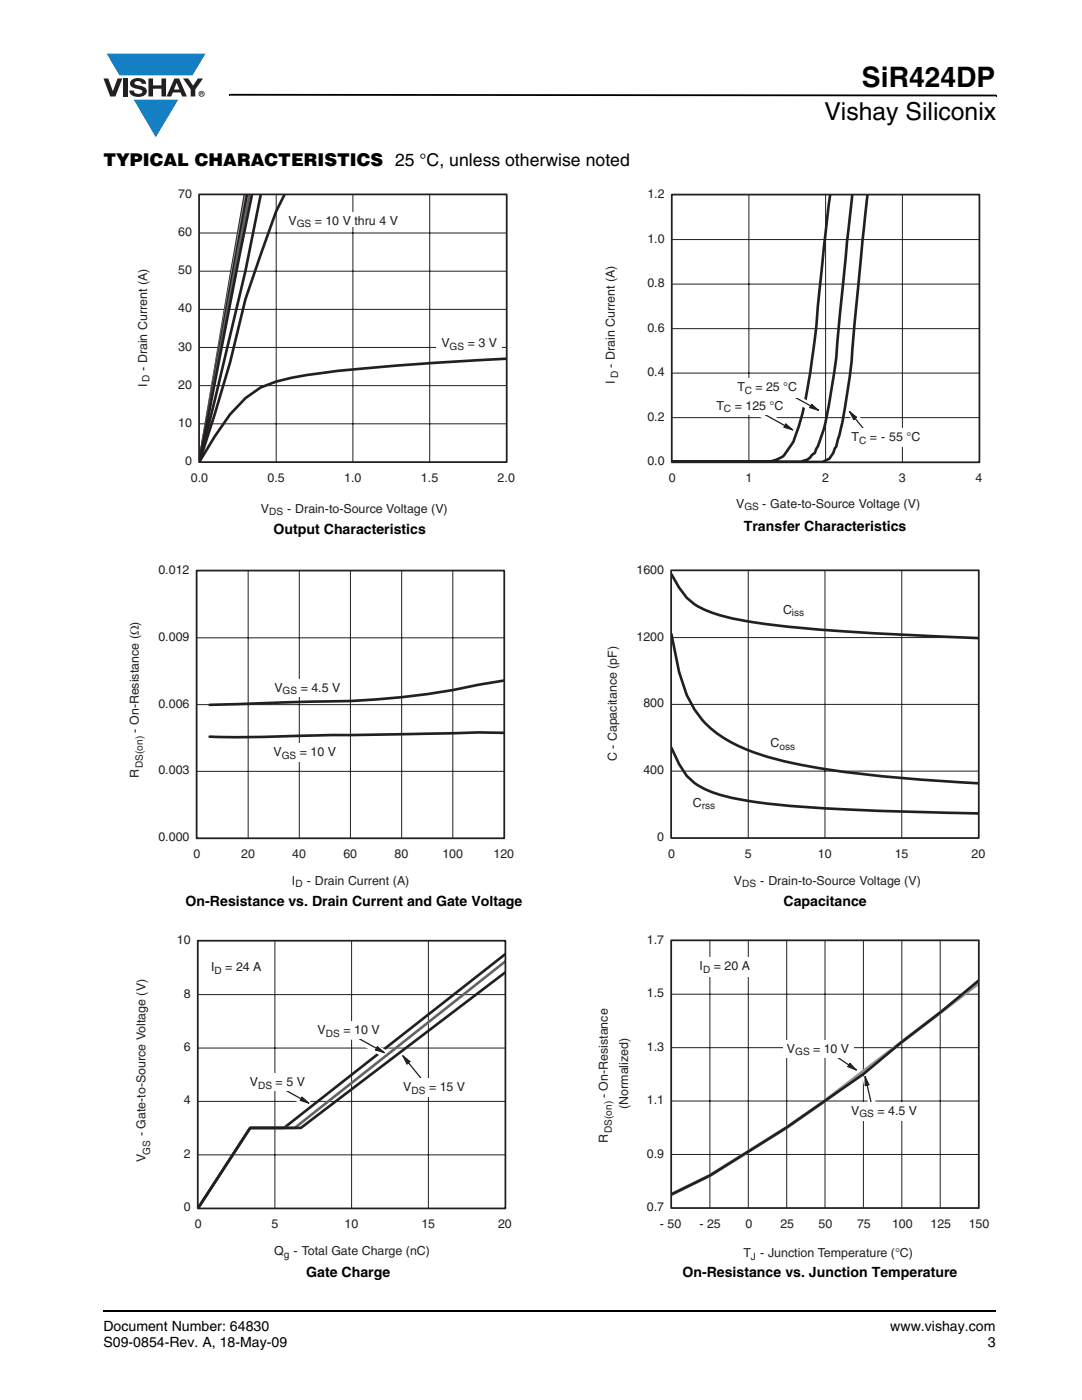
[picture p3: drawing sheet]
<svg xmlns="http://www.w3.org/2000/svg" width="216mm" height="279mm" viewBox="0 0 216 279" stroke-linecap="round" stroke-linejoin="round" font-family="sans-serif">
<path d="M20.5 261.5h.1v.4h-.1z" fill="#000"/>
<path d="M20.6 261.7h178.2" fill="none" stroke="#000" stroke-width=".36"/>
<path d="M20.6 10.7h20.4v16.7h-20.4z" fill="#fff"/>
<g fill="#147fc3">
<path d="M21.3 10.7h19.7l-2.6 4.4h-3.8h-10.8z"/>
<path d="M26.7 19.9h8.9l-4.5 7.5z"/>
</g>
<g fill="#231f20">
<path d="M20.6 15.7h1l.9 2.5 1-2.5h.9l-1.4 3.6h-1z"/>
<path d="M24.6 15.7h.9v3.6h-.9z"/>
<path d="M26.3 16a2.1 2.1 0 0 1 2.8 .3l.1 .4h-.9a.79 .79 0 0 0-.7-.5 .79 .79 0 0 0-.8 .4l.3 .3 1 .2a1.08 1.08 0 0 1 1.2 1.1 1.08 1.08 0 0 1-1.1 1.1 1.73 1.73 0 0 1-2.4-1.2h.9a.96 .96 0 0 0 .8 .6 .96 .96 0 0 0 .9-.4 1.31 1.31 0 0 0-1.2-.6 1.03 1.03 0 0 1-1.1-.6 1.03 1.03 0 0 1 .2-1.1z"/>
<path d="M29.6 15.7h.9v1.3h1.7v-1.3h.9v3.6h-.9v-1.6h-1.7v1.6h-.9z"/>
<path d="M36.5 15.7h1.1l.9 1.4 1-1.4h1l-1.5 2.2v1.4h-.9v-1.4z"/>
<path d="M35.3 16.5l.5 1.4h-1.1zM34.8 15.7l-1.6 3.6h1l.3-.8h1.5l.3 .8h1l-1.6-3.6z"/>
<path d="M39.8 18.7a.46 .46 0 0 1 .9 0 .46 .46 0 0 1-.9 0zM39.6 18.7a.6 .6 0 0 0 1.2 0 .6 .6 0 0 0-1.2 0z"/>
<path d="M40.1 18.5h.2v.2h-.2zM40 18.4v.7h.1v-.3l.4 .3-.2-.3 .2-.2-.1-.2z"/>
</g>
<path d="M45.7 18.7h.2v.4h-.2zM45.9 18.7l152.9 .2v.3l-152.9-.1zM198.8 18.9h.1v.3h-.1z" fill="#000"/>
<path d="M27.2 37.4h75.5v65.9h-75.5z" fill="#fff"/>
<path d="M55.1 38.9v53.3M70.4 38.9v53.3M85.7 38.9v53.3M39.8 54.1h61.3M39.8 46.5h61.3M39.8 77h61.3M39.8 69.3h61.3M39.8 61.7h61.3M39.8 84.6h61.3" fill="none" stroke="#231f20" stroke-width=".2"/>
<path d="M48.9 38.8l-9.1 53.4M49.3 38.8l-9.5 53.4M50.3 38.8l-10.5 53.4M52 38.8l-3 15.3-6.2 25.9-3 12.2M56.8 38.8l-1.7 3.4-6.1 17.5-3.1 12.6-3.1 10.4-3 9.5M101.1 71.6l-12.8 .7a394.1 394.1 0 0 0-27.1 2.5l-3 .6-3.1 .8-3.1 1.1-3 2.2-3.1 3.2-3.1 4.4-3 5.1" fill="none" stroke="#231f20" stroke-width=".53"/>
<path d="M49.1 38.8l-9.3 53.2" fill="none" stroke="#929497" stroke-width=".53"/>
<path d="M49.8 38.8l-10 53.4" fill="none" stroke="#636366" stroke-width=".53"/>
<path d="M39.7 38.8h61.4v53.4h-61.4z" fill="none" stroke="#231f20" stroke-width=".35"/>
<g fill="#fff">
<path d="M55.6 42.3h24.7v3h-24.7z"/>
<path d="M87 66.7h13.1v3h-13.1z"/>
<path d="M25.5 112.5h77.1v65h-77.1z"/>
</g>
<path d="M49.5 113.9v53.4M59.7 113.9v53.4M69.9 113.9v53.4M80.1 113.9v53.4M90.4 113.9v53.4M39.3 127.3h61.3M39.3 153.9h61.3M39.3 140.6h61.3" fill="none" stroke="#231f20" stroke-width=".2"/>
<path d="M100.6 135.8l-5.2 .9a162.1 162.1 0 0 1-35.2 3.4l-18.4 .6M100.6 146.3l-5.2-.1-44.8 .9-8.8-.1" fill="none" stroke="#231f20" stroke-width=".53"/>
<path d="M39.2 113.9h61.4v53.4h-61.4z" fill="none" stroke="#231f20" stroke-width=".35"/>
<g fill="#fff">
<path d="M52.8 148.3h14.9v3.8h-14.9z"/>
<path d="M54.1 135.5h13.8v3.6h-13.8z"/>
<path d="M26.9 186.3h75.2v65.2h-75.2z"/>
</g>
<path d="M39.5 198.5h61.3M54.9 187.8v53.3M70.2 187.8v53.3M85.5 187.8v53.3M39.5 219.8h61.3M39.5 209.2h61.3M39.5 230.5h61.3" fill="none" stroke="#231f20" stroke-width=".2"/>
<path d="M100.8 190.4l-44.1 34.7h-6.8l-10.4 16 10.4-16h10.1l40.8-31.1" fill="none" stroke="#231f20" stroke-width=".53"/>
<path d="M100.8 191.9l-42 33.2h-8.9l-10.4 16" fill="none" stroke="#636366" stroke-width=".53"/>
<path d="M39.5 187.7h61.3v53.5h-61.3z" fill="none" stroke="#231f20" stroke-width=".35"/>
<path d="M79.9 211l1.1-.9 4.7 5.7-1.2 1z" fill-rule="evenodd" fill="#fff"/>
<path d="M80.4 210.7l1.4 1.2-.6 .4z" fill="#231f20"/>
<path d="M80.4 210.7l1.4 1.2-.6 .4zM81.4 212l3.4 4.1" fill="none" stroke="#231f20" stroke-width=".25"/>
<path d="M79.6 215.2h17v3.7h-17z" fill="#fff"/>
<path d="M70.6 206l6.5 3.6-.8 1.3-6.4-3.6z" fill-rule="evenodd" fill="#fff"/>
<path d="M75.3 208.9l1.4 1.2-1.7-.6z" fill="#231f20"/>
<path d="M70.6 206.7l4.6 2.6M75.3 208.9l1.4 1.2-1.7-.6z" fill="none" stroke="#231f20" stroke-width=".25"/>
<path d="M62.8 203.8h14.1v3.5h-14.1z" fill="#fff"/>
<path d="M55.6 216.1l6.4 3.6-.7 1.3-6.5-3.6z" fill-rule="evenodd" fill="#fff"/>
<path d="M60.3 219l1.3 1.1-1.7-.5z" fill="#231f20"/>
<path d="M55.6 216.8l4.6 2.5M60.3 219l1.3 1.1-1.7-.5z" fill="none" stroke="#231f20" stroke-width=".25"/>
<g fill="#fff">
<path d="M49.2 214.3h12.7v3.4h-12.7z"/>
<path d="M120.6 37.4h75.4v64.9h-75.4z"/>
</g>
<path d="M149.4 38.9v53.3M164.7 38.9v53.3M180.1 38.9v53.3M134.1 56.7h61.3M134.1 47.8h61.3M134.1 74.5h61.3M134.1 65.6h61.3M134.1 83.3h61.3" fill="none" stroke="#231f20" stroke-width=".2"/>
<path d="M165.7 38.8l-2.2 19.2a161.2 161.2 0 0 1-3.4 24.4l-.8 3a14 14 0 0 1-2.8 5.5l-1.6 .9-1.8 .4h-19M170.1 38.8l-2.6 24.8a126.3 126.3 0 0 1-3.4 22.8l-1.5 4-.6 .5a2.25 2.25 0 0 1-1.6 1l-.6 .3h-25.7M173.1 38.8l-2.6 26.1a135.4 135.4 0 0 1-3 22l-.6 2.2-.3 .4-.3 .9a2.94 2.94 0 0 1-1.8 1.6l-.4 .2h-30" fill="none" stroke="#231f20" stroke-width=".53"/>
<path d="M134 38.8h61.4v53.5h-61.4z" fill="none" stroke="#231f20" stroke-width=".35"/>
<path d="M157.2 77.8l6.5 3.6-.7 1.3-6.5-3.5z" fill-rule="evenodd" fill="#fff"/>
<path d="M162 80.7l1.3 1.2-1.7-.6z" fill="#231f20"/>
<path d="M157.2 78.5l4.7 2.6M162 80.7l1.3 1.2-1.7-.6z" fill="none" stroke="#231f20" stroke-width=".25"/>
<path d="M146.4 75.5h13.2v3.8h-13.2z" fill="#fff"/>
<path d="M152.1 81.7l6.5 3.6-.8 1.4-6.4-3.6z" fill-rule="evenodd" fill="#fff"/>
<path d="M156.8 84.6l1.4 1.2-1.7-.5z" fill="#231f20"/>
<path d="M152.1 82.4l4.6 2.6M156.8 84.6l1.4 1.2-1.7-.5z" fill="none" stroke="#231f20" stroke-width=".25"/>
<path d="M142.1 79.2h14.3v3.6h-14.3z" fill="#fff"/>
<path d="M169 82.4l1.2-.9 4.6 5.7-1.2 1z" fill-rule="evenodd" fill="#fff"/>
<path d="M169.5 82.2l1.4 1.1-.6 .4z" fill="#231f20"/>
<path d="M169.5 82.2l1.4 1.1-.6 .4zM170.6 83.4l3.3 4.1" fill="none" stroke="#231f20" stroke-width=".25"/>
<g fill="#fff">
<path d="M169.2 85.5h15.2v3.6h-15.2z"/>
<path d="M120.9 112.4h75.7v65.2h-75.7z"/>
</g>
<path d="M149.3 113.9v53.3M164.6 113.9v53.3M179.9 113.9v53.3M134 127.2h61.3M134 153.9h61.3M134 140.6h61.3" fill="none" stroke="#231f20" stroke-width=".2"/>
<path d="M134 114.6a13.5 13.5 0 0 0 9.9 8.3 138 138 0 0 0 23.8 3.1l27.5 1.3M134 126.6l1.5 7.5a20.3 20.3 0 0 0 6.9 11.8 38.3 38.3 0 0 0 15.8 6.4 255.8 255.8 0 0 0 37 4M134 149.3l1.5 3.2a12.3 12.3 0 0 0 8.4 6.2 113 113 0 0 0 22.5 2.7l12.6 .5 16.2 .4" fill="none" stroke="#231f20" stroke-width=".53"/>
<path d="M133.9 113.8h61.4v53.4h-61.4z" fill="none" stroke="#231f20" stroke-width=".35"/>
<path d="M119.2 186.3h78.2v65.5h-78.2z" fill="#fff"/>
<path d="M134 198.4h61.3M141.7 187.7v53.4M149.3 187.7v53.4M157 187.7v53.4M164.6 187.7v53.4M172.3 187.7v53.4M179.9 187.7v53.4M187.6 187.7v53.4M134 219.7h61.3M134 209.1h61.3M134 230.4h61.3" fill="none" stroke="#231f20" stroke-width=".2"/>
<path d="M195.2 196.2l-30.6 23.5-7.6 5.3-15.4 9.6-7.6 3.8" fill="none" stroke="#929497" stroke-width=".68"/>
<path d="M195.2 195.7l-7.6 6.4-7.7 5.9-7.6 6.4-15.3 10.6-7.7 4.8-7.7 4.8-7.6 3.8" fill="none" stroke="#231f20" stroke-width=".53"/>
<path d="M133.9 187.7h61.4v53.4h-61.4z" fill="none" stroke="#231f20" stroke-width=".35"/>
<path d="M172 214.9l1.5-.4 1.6 7.2-1.4 .4z" fill-rule="evenodd" fill="#fff"/>
<path d="M172.6 214.9l.8 1.6-.7 .1z" fill="#231f20"/>
<path d="M172.6 214.9l.8 1.6-.7 .1zM173 216.5l1.2 5.1" fill="none" stroke="#231f20" stroke-width=".25"/>
<path d="M137.9 191.1h15v3.9h-15z" fill="#fff"/>
<path d="M165.2 209l6.1 4.1-.9 1.3-6.1-4.2z" fill-rule="evenodd" fill="#fff"/>
<path d="M169.6 212.3l1.2 1.2-1.6-.6z" fill="#231f20"/>
<path d="M165.1 209.7l4.4 2.9M169.6 212.3l1.2 1.2-1.6-.6z" fill="none" stroke="#231f20" stroke-width=".25"/>
<g fill="#fff">
<path d="M169.3 219.9h14.9v3.7h-14.9z"/>
<path d="M156.3 207.5h14v3.6h-14z"/>
</g>
<text font-size="5.6" x="172" y="17.4">SiR424DP</text>
<text font-size="4.9" x="164.5" y="24">Vishay Siliconix</text>
<text font-size="3.5" x="20.6" y="33">TYPICAL CHARACTERISTICS 25 °C, unless otherwise noted</text>
<g font-size="2.8">
<text x="54.6" y="106.6">Output Characteristics</text>
<text x="148.4" y="105.9">Transfer Characteristics</text>
<text x="37" y="180.8">On-Resistance vs. Drain Current and Gate Voltage</text>
<text x="156.3" y="180.8">Capacitance</text>
<text x="61.1" y="254.9">Gate Charge</text>
<text x="136.2" y="254.9">On-Resistance vs. Junction Temperature</text>
<text x="20.6" y="265.6">Document Number: 64830</text>
<text x="20.6" y="268.8">S09-0854-Rev. A, 18-May-09</text>
<text x="177.7" y="265.6">www.vishay.com</text>
<text x="197.1" y="268.8">3</text>
</g>
<g font-size="2.5" fill="#231f20">
<text x="35.6" y="39.5">70</text>
<text x="129.2" y="39.6">1.2</text>
<text x="35.6" y="47.1">60</text>
<text x="57.5" y="44.8">V</text>
<text x="62.8" y="44.8">= 10 V</text>
<text x="70.7" y="44.8">thru 4 V</text>
<text x="129.2" y="48.4">1.0</text>
<text x="35.6" y="54.7">50</text>
<text x="129.2" y="57.3">0.8</text>
<text x="35.6" y="62.4">40</text>
<text x="35.6" y="70">30</text>
<text x="88.1" y="69.2">V</text>
<text x="93.3" y="69.2">= 3 V</text>
<text x="129.2" y="66.2">0.6</text>
<text x="29.4" y="77.2" transform="rotate(-90 29.4 77.2)">I</text>
<text x="29.4" y="74" transform="rotate(-90 29.4 74)">- Drain Current (A)</text>
<text x="35.6" y="77.6">20</text>
<text x="122.7" y="76.5" transform="rotate(-90 122.7 76.5)">I</text>
<text x="122.7" y="73.4" transform="rotate(-90 122.7 73.4)">- Drain Current (A)</text>
<text x="129.2" y="75.1">0.4</text>
<text x="129.2" y="84">0.2</text>
<text x="142.9" y="81.7">T</text>
<text x="146.6" y="81.7">= 125 °C</text>
<text x="147.1" y="78">T</text>
<text x="150.8" y="78">= 25 °C</text>
<text x="35.6" y="85.2">10</text>
<text x="169.9" y="88.1">T</text>
<text x="173.6" y="88.1">= - 55 °C</text>
<text x="36.9" y="92.8">0</text>
<text x="129.2" y="92.8">0.0</text>
<text x="38.1" y="96.2">0.0</text>
<text x="53.4" y="96.2">0.5</text>
<text x="68.7" y="96.2">1.0</text>
<text x="84" y="96.2">1.5</text>
<text x="99.3" y="96.2">2.0</text>
<text x="133.4" y="96.2">0</text>
<text x="146.9" y="101.3">V</text>
<text x="148.7" y="96.2">1</text>
<text x="152.1" y="101.3">- Gate-to-Source Voltage (V)</text>
<text x="164" y="96.2">2</text>
<text x="179.4" y="96.2">3</text>
<text x="194.7" y="96.2">4</text>
<text x="52.1" y="102.3">V</text>
<text x="57.3" y="102.3">- Drain-to-Source Voltage (V)</text>
<text x="31.6" y="114.6">0.012</text>
<text x="127" y="114.5">1600</text>
<text x="156.2" y="122.4">C</text>
<text x="31.6" y="127.9">0.009</text>
<text x="127" y="127.9">1200</text>
<text x="31.6" y="141.2">0.006</text>
<text x="54.7" y="138">V</text>
<text x="60" y="138">= 4.5 V</text>
<text x="128.4" y="141.2">800</text>
<text x="27.7" y="146.2" transform="rotate(-90 27.7 146.2)">- On-Resistance (Ω)</text>
<text x="153.8" y="149.1">C</text>
<text x="27.7" y="155.4" transform="rotate(-90 27.7 155.4)">R</text>
<text x="31.6" y="154.6">0.003</text>
<text x="54.6" y="150.8">V</text>
<text x="59.8" y="150.8">= 10 V</text>
<text x="123.1" y="151.9" transform="rotate(-90 123.1 151.9)">C - Capacitance (pF)</text>
<text x="128.4" y="154.5">400</text>
<text x="138.2" y="161">C</text>
<text x="31.6" y="167.9">0.000</text>
<text x="131.1" y="167.8">0</text>
<text x="38.6" y="171.3">0</text>
<text x="48.1" y="171.3">20</text>
<text x="58.3" y="171.3">40</text>
<text x="68.5" y="171.3">60</text>
<text x="78.7" y="171.3">80</text>
<text x="88.3" y="171.3">100</text>
<text x="98.5" y="171.3">120</text>
<text x="133.3" y="171.2">0</text>
<text x="148.6" y="171.2">5</text>
<text x="163.2" y="171.2">10</text>
<text x="178.5" y="171.2">15</text>
<text x="193.8" y="171.2">20</text>
<text x="58.3" y="176.5">I</text>
<text x="61.2" y="176.5">- Drain Current (A)</text>
<text x="146.5" y="176.6">V</text>
<text x="151.7" y="176.6">- Drain-to-Source Voltage (V)</text>
<text x="35.3" y="188.5">10</text>
<text x="129.1" y="188.4">1.7</text>
<text x="42.1" y="193.8">I</text>
<text x="45" y="193.8">= 24 A</text>
<text x="139.6" y="193.6">I</text>
<text x="142.4" y="193.6">= 20 A</text>
<text x="36.7" y="199.1">8</text>
<text x="129.1" y="199">1.5</text>
<text x="36.7" y="209.8">6</text>
<text x="63.4" y="206.4">V</text>
<text x="68.5" y="206.4">= 10 V</text>
<text x="129.1" y="209.7">1.3</text>
<text x="157" y="210.1">V</text>
<text x="162.2" y="210.1">= 10 V</text>
<text x="36.7" y="220.4">4</text>
<text x="49.9" y="216.8">V</text>
<text x="55" y="216.8">= 5 V</text>
<text x="80.5" y="217.7">V</text>
<text x="85.6" y="217.7">= 15 V</text>
<text x="121.3" y="219.2" transform="rotate(-90 121.3 219.2)">- On-Resistance</text>
<text x="125.3" y="221.3" transform="rotate(-90 125.3 221.3)">(Normalized)</text>
<text x="129.1" y="220.3">1.1</text>
<text x="29" y="226.8" transform="rotate(-90 29 226.8)">- Gate-to-Source Voltage (V)</text>
<text x="169.8" y="222.4">V</text>
<text x="175.1" y="222.4">= 4.5</text>
<text x="181.4" y="222.4">V</text>
<text x="29" y="231.9" transform="rotate(-90 29 231.9)">V</text>
<text x="36.7" y="231.1">2</text>
<text x="121.3" y="228.1" transform="rotate(-90 121.3 228.1)">R</text>
<text x="129.1" y="231">0.9</text>
<text x="36.7" y="241.7">0</text>
<text x="38.8" y="245.1">0</text>
<text x="54.2" y="245.1">5</text>
<text x="68.8" y="245.1">10</text>
<text x="84.1" y="245.1">15</text>
<text x="99.4" y="245.1">20</text>
<text x="129.1" y="241.7">0.7</text>
<text x="131.7" y="245.1">- 50</text>
<text x="139.6" y="245.1">- 25</text>
<text x="148.7" y="245.1">0</text>
<text x="155.7" y="245.1">25</text>
<text x="163.4" y="245.1">50</text>
<text x="171" y="245.1">75</text>
<text x="178" y="245.1">100</text>
<text x="185.7" y="245.1">125</text>
<text x="193.3" y="245.1">150</text>
<text x="54.7" y="250.6">Q</text>
<text x="58.6" y="250.6">- Total Gate Charge (nC)</text>
<text x="148.3" y="250.9">T</text>
<text x="151.7" y="250.9">- Junction Temperature (°C)</text>
</g>
<g font-size="2" fill="#231f20">
<text x="59.2" y="45.3">GS</text>
<text x="89.7" y="69.8">GS</text>
<text x="29.8" y="76.1" transform="rotate(-90 29.8 76.1)">D</text>
<text x="123.4" y="75.5" transform="rotate(-90 123.4 75.5)">D</text>
<text x="144.5" y="82.3">C</text>
<text x="148.6" y="78.6">C</text>
<text x="171.4" y="88.6">C</text>
<text x="148.5" y="101.9">GS</text>
<text x="53.7" y="102.9">DS</text>
<text x="158" y="123">iss</text>
<text x="56.4" y="138.6">GS</text>
<text x="155.6" y="149.6">oss</text>
<text x="28.5" y="153.3" transform="rotate(-90 28.5 153.3)">DS(on)</text>
<text x="56.2" y="151.4">GS</text>
<text x="140" y="161.5">rss</text>
<text x="59" y="177.1">D</text>
<text x="148.1" y="177.1">DS</text>
<text x="42.8" y="194.4">D</text>
<text x="140.3" y="194.1">D</text>
<text x="65" y="206.9">DS</text>
<text x="158.7" y="210.6">GS</text>
<text x="51.5" y="217.3">DS</text>
<text x="82.1" y="218.2">DS</text>
<text x="122.1" y="226.1" transform="rotate(-90 122.1 226.1)">DS(on)</text>
<text x="171.5" y="223">GS</text>
<text x="30" y="230.4" transform="rotate(-90 30 230.4)">GS</text>
<text x="56.7" y="251.1">g</text>
<text x="149.8" y="251.4">J</text>
</g>
</svg>
